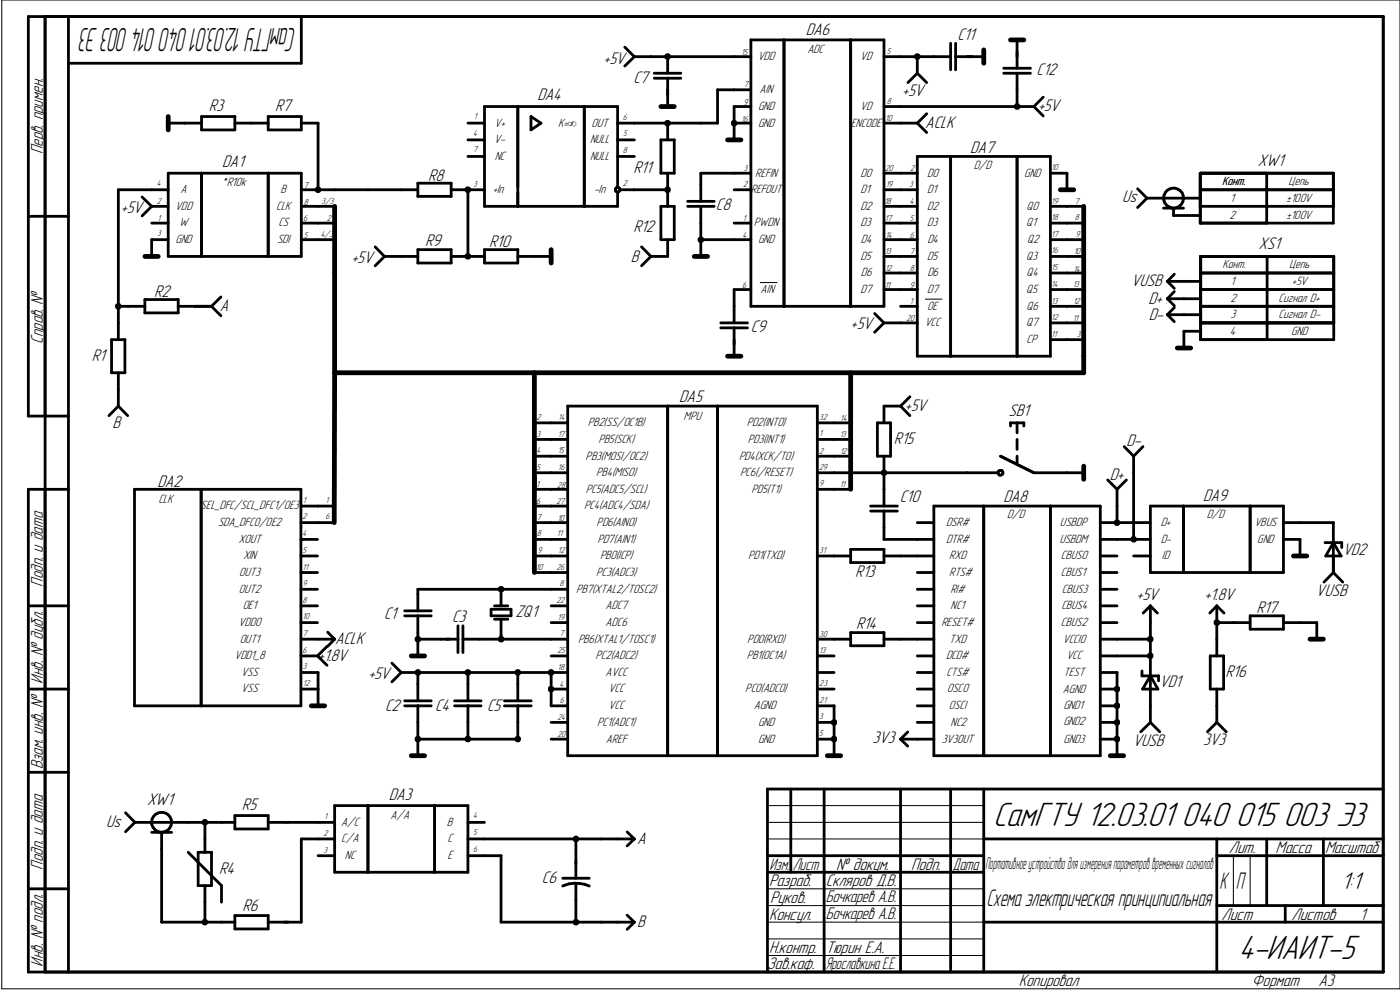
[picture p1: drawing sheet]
<svg xmlns="http://www.w3.org/2000/svg" width="297mm" height="210mm" viewBox="0 0 297 210" stroke-linecap="round" stroke-linejoin="round" font-family="sans-serif">
<g fill="none" stroke="#000" stroke-width=".59">
<path d="M9.6 3.5v202.7M14.5 3.5v202.7M63.9 3.5v9.9h-49.4M132.5 10l2.1 2M134.6 12h24.7M134.6 12l-2.1 2M138.8 16.6h5.6M138.8 15.5h5.6M141.6 12v3.5M141.6 16.6v6M159.3 19h-7.1v7.1h-21.2M159.3 8.5h28.2v56.5h-28.2z"/>
<path d="M166.3 8.5v56.5M180.5 8.5v56.5M187.5 12h14.2M194.6 12v3.5M194.6 15.5l2 2M194.6 15.5l-2 2M201.7 9.2v5.6M202.7 12h6M202.7 9.2v5.6M212.9 15.5h5.7M212.9 14.5h5.7M215.8 8.5v6"/>
<path d="M215.8 15.5v7.1M35.7 36.7h28.2v17.7h-28.2zM35.7 26.1h7.1M42.8 24.7h7v2.9h-7zM42.8 36.7v17.7M49.8 26.1h7.1M56.9 24.7h7v2.9h-7zM56.9 36.7v17.7M63.9 26.1h3.6v14.2M88.6 38.9h7.1v2.8h-7.1zM99.3 26.1h3.5M99.3 29.7h3.5"/>
<path d="M99.3 33.2h3.5M109.9 22.6v21.2M112.6 24.7l2.2 1.4-2.2 1.5zM124 22.6v21.2M131 39.8v-17.2h-28.2v21.2h28.2v-3M131 29.7h3.6M131 33.2h3.6M140.2 29.7h2.8v7h-2.8zM141.6 26.1v3.6M141.6 36.7v7.1M155.7 26.1h3.6M159.3 36.7h-10.6v6"/>
<path d="M159.3 22.6h-3.6v7.1M187.5 36.7h7.1M187.5 26.1h7.1M187.5 22.6h31.8M194.6 33.2h28.2v42.4h-28.2zM194.6 26.1l2 2M196.6 24.1l-2 2M201.7 33.2v42.4M215.8 33.2v42.4M219.3 22.6l2 2M221.3 20.6l-2 2M222.8 36.7h3.6v3.6"/>
<path d="M254.6 36.7h28.3v10.6h-28.3zM268.7 36.7v10.6M6 45.9h8.5M30.1 41.8l2.1 2M32.2 43.8h3.5M32.2 43.8l-2.1 2M32.2 47.3h3.5M35.7 40.3h-10.6v31.8M35.7 50.8h-3.5v3.6M63.9 40.3h24.7M63.9 43.8h7.1M63.9 50.8h7.1"/>
<path d="M63.9 47.3h7.1M79.6 52.4l2 2M81.6 54.4h7M81.6 54.4l-2 2M88.6 53h7.1v2.8h-7.1zM95.7 54.4h7.1M95.7 40.3h7.1M99.3 40.3v14.1M102.8 53h7.1v2.8h-7.1zM109.9 54.4h7M131.5 40.3h10.1M131.5 40.3l-.1-.3-.5-.2a.51 .51 0 0 0-.3 .3 .51 .51 0 0 0 .1 .5l.3 .2"/>
<path d="M131.5 40.3v.2l-.5 .3M136.1 52.4l2 2M138.1 54.4l-2 2M140.2 43.8h2.8v7h-2.8zM141.6 50.8v3.6h-3.5M145.9 43.8h5.6M145.9 42.7h5.6M148.7 50.8h10.6M148.7 43.8v10.6M155.7 40.3h3.6M155.7 47.3h3.6M187.5 54.4h7.1"/>
<path d="M187.5 40.3h7.1M187.5 43.8h7.1M187.5 50.8h7.1M187.5 47.3h7.1M187.5 57.9h7.1M222.8 54.4h7.1M222.8 43.8h7.1M222.8 50.8h7.1M222.8 47.3h7.1M222.8 57.9h7.1M241.3 40l2 2M243.3 42h11.3"/>
<path d="M243.3 42l-2 2M246.8 44.2h4.3M247.6 59.7h7.1M247.6 59.7l1.5 1.5M249 44.2v1.5h5.6M249.1 58.2l-1.5 1.5M254.6 40.3h28.3M254.6 43.8h28.3M254.7 54.4h28.3v17.7h-28.3zM254.7 57.9h28.3M268.8 54.4v17.7M23.7 72.1h2.8v7h-2.8z"/>
<path d="M25.1 65h5.6M25.1 79.1v7M30.7 63.5h7.1v2.9h-7.1zM37.8 65h7.1M44.9 65l2 2M46.9 63l-2 2M152.9 68.5h5.7M152.9 69.6h5.7M155.7 69.6v6M159.3 61.4h-3.6v7.1M185.5 66.5l2 2M187.5 61.4h7.1"/>
<path d="M187.5 68.5h7.1M187.5 68.5l-2 2M191.1 65h3.5M222.8 65h7.1M222.8 72.1h7.1M222.8 61.4h7.1M222.8 68.5h7.1M247.6 66.8h7.1M247.6 63.4h7.1M247.6 63.4l1.5 1.5M247.6 66.8l1.5 1.4M249.1 61.8l-1.5 1.6"/>
<path d="M249.1 65.2l-1.5 1.6M254.7 65h28.3M254.7 61.4h28.3M254.7 68.5h28.3M254.7 70.3h-3.5v3.5M14.5 88.3h-8.5v-84.8h287.5v202.7h-287.5v-102.4h8.5M25.1 86.1l2 2.1M25.1 86.1l-2 2.1M113.4 89.7h7M113.4 96.8h7M113.4 93.2h7M120.4 86.1h53v74.2h-53z"/>
<path d="M141.6 86.1v74.2M152.2 86.1v74.2M173.4 89.7h7.1M173.4 96.8h7.1M173.4 93.2h7.1M186.1 89.7h2.8v7.1h-2.8zM187.5 96.8v10.6M191.1 86.1h-3.6v3.6M191.1 86.1l1.9 2.1M193 84.2l-1.9 1.9M212.3 96.8l7 3.5h10.6M214.4 90.4v-.7h2.8v.7"/>
<path d="M215.8 89.7v2.1M215.8 93.2v2.1M215.8 96.8v1.7M238.5 94.7l2 2.1M240.5 96.8v17.6M242.5 94.7l-2 2.1M28.5 103.8h35.3v45.9h-35.3zM42.7 103.8v45.9M63.8 117.9h3.6M63.8 110.9h7.1M63.8 114.4h3.6M63.9 107.4h7.1"/>
<path d="M113.4 103.8h7M113.4 117.9h7M113.4 100.3h7M113.4 107.4h7M113.4 110.9h7M113.4 114.4h7M173.4 103.8h7.1M173.4 117.9h7.1M173.4 100.3h38.3M180.5 116.5h7v2.8h-7zM184.7 107.4h5.7M184.7 108.4h5.7"/>
<path d="M187.5 117.9h10.6M187.5 108.4v6h10.6M194.6 110.9h3.5M198.1 107.4h35.3v52.9h-35.3zM208.7 107.4v52.9M222.8 107.4v52.9M233.4 117.9h3.6M233.4 110.9h10.7M233.4 114.4h10.7M235 101.8l2 2M237 103.8v7.1M239 101.8l-2 2"/>
<path d="M240.5 117.9h3.6M244.1 107.4h28.2v14.1h-28.2zM251.1 107.4v14.1M265.2 107.4v14.1M272.3 110.9h10.6v10.6M272.3 114.4h3.5v3.5M281.1 115.1h3.5v1.1M282.9 115.1l1.6 2.8h-3.2zM6 128.5h8.5M63.8 128.5h3.6M63.8 132.1h3.6M63.8 125h3.6"/>
<path d="M63.8 121.5h3.6M63.8 139.1h3.6M63.9 135.6h7.1M67.4 139.1l2 2M69.4 137.1l-2 2M69.5 134.1l1.5 1.5M71 135.6l-1.5 1.5M85.9 130.6h5.6M85.9 129.6h5.6M88.6 135.6h8.6M88.6 130.6v8.5M97.2 132.8v5.6"/>
<path d="M98.2 135.6h22.2M98.2 132.8v5.6M104.2 129.2h4.2v1.4h-4.2zM104.9 128.5h2.8M104.9 131.4h2.8M106.3 125v3.5M106.3 131.4v4.2M113.4 121.5h7M116.9 128.5h3.5M116.9 132.1h3.5M116.9 139.1h3.5M120.4 125h-31.8v4.6"/>
<path d="M173.4 139.1h3.6M173.4 135.6h7.1M180.5 134.2h7v2.8h-7zM187.5 135.6h10.6M194.6 128.5h3.5M194.6 132.1h3.5M194.6 125h3.5M194.6 121.5h3.5M194.6 139.1h3.5M233.4 128.5h3.6M233.4 132.1h3.6M233.4 125h3.6"/>
<path d="M233.4 121.5h3.6M233.4 139.1h10.7M233.4 135.6h10.7M244.1 128.5v24.7M244.1 128.5l1.4 1.5M244.1 128.5l-1.6 1.5M256.8 139.1h2.8v7.1h-2.8zM258.1 128.5v10.6M258.1 132.1h7.1M258.1 128.5l1.6 1.5M258.1 128.5l-1.4 1.5M265.2 130.6h7.1v2.9h-7.1z"/>
<path d="M272.3 132.1h7.1v3.5M282.9 121.5l2 2M282.9 121.5l-2 2M6 146.2h8.5M63.9 146.2h3.6M63.9 142.7h3.6v7M83.1 140.7l2 2M85.1 142.7h35.3M85.1 142.7l-2 2M85.9 149.7h5.6M85.9 148.7h5.6M88.6 142.7v6"/>
<path d="M88.6 149.7v10.6M96.4 149.7h5.7M96.4 148.7h5.7M99.3 142.7v6M99.3 149.7v7.1M107 149.7h5.7M107 148.7h5.7M109.9 149.7v7.1h-21.3M109.9 142.7v6M116.9 146.2h3.5M116.9 156.8h3.5M116.9 153.2h3.5"/>
<path d="M116.9 142.7v7h3.5M173.4 146.2h3.6M173.4 156.8h3.6M173.4 153.2h3.6M173.4 149.7h3.6v10.6M173.4 142.7h3.6M191.1 156.8h7M191.1 156.8l1.5 1.5M192.6 155.3l-1.5 1.5M194.6 146.2h3.5M194.6 153.2h3.5M194.6 149.7h3.5"/>
<path d="M194.6 142.7h3.5M233.4 146.2h3.6M233.4 156.8h3.6M233.4 153.2h3.6M233.4 149.7h3.6M233.4 142.7h3.6v17.6M242.3 142.3v1.1h3.5v1M244.1 143.4l1.6 2.8h-3.3zM244.1 153.2l1.9 2M244.1 153.2l-2.1 2M258.1 146.2v7M258.1 153.2l2 2"/>
<path d="M258.1 153.2l-1.9 2M6 163.8h8.5M26.6 172.4l2 2.1M28.6 174.5h21.2M28.6 174.5l-2 1.9M32.2 176.6h4.2M34.3 176.6v19h15.5M43.5 174.5v6.3M49.8 173h7.1v2.9h-7.1zM56.9 174.5h14.1M71 170.9h28.3v14.1h-28.3zM71 178h-7.1v17.6h-7"/>
<path d="M78.1 170.9v14.1M92.2 170.9v14.1M99.3 178h35.3M99.3 174.5h3.5M122.2 178v8.3M133.1 176.5l1.5 1.5M134.6 178l-1.5 1.5M167.8 167.4v17.6M174.8 167.4v38.8M191.1 167.4v38.8M201.7 167.4v38.8M208.7 167.4v38.8"/>
<path d="M208.7 178h84.8M258.1 178v28.2M268.7 178v14.1M280.8 178v14.1M293.5 167.4h-130.7v38.8M6 188.6h8.5M39.9 180.8l7.1 7.1v3.5M42 180.8h2.9v7.1h-2.9zM43.5 187.9v7.7M49.8 194.2h7.1v2.9h-7.1zM67.5 181.5h3.5M99.3 181.5h7v14.1h28.3"/>
<path d="M119.4 186.3h5.6M119.4 188a6.9 6.9 0 0 1 5.6 0M122.2 187.4v8.2M133.1 194.1l1.5 1.5M134.6 195.6l-1.5 1.5M162.8 181.5h45.9M162.8 185h45.9M208.7 195.6h84.8M258.1 181.5h35.4M258.1 192.1h35.4M272.7 192.1v3.5"/>
<circle cx="249" cy="42" r="2.12"/>
<circle cx="212.2" cy="100.3" r=".54"/>
<circle cx="34.3" cy="174.4" r="2.12"/>
</g>
<g fill="none" stroke="#000" stroke-width=".21">
<path d="M.4 0h296.6v209.8h-296.6zM161.3 59.9h3.5M196.3 63.5h3.5M162.8 174.5h45.9M162.8 178h45.9M162.8 170.9h45.9M162.8 188.6h45.9M162.8 192.1h45.9M162.8 195.6h45.9M162.8 199.2h45.9M261.7 181.5v10.6M265.2 181.5v10.6"/>
<path d="M162.8 202.7h45.9"/>
</g>
<g fill="#000">
<path d="M140.9 11.3h1.4v1.4h-1.4zM193.9 11.3h1.4v1.4h-1.4zM66.8 39.5h1.4v1.5h-1.4zM98.6 39.5h1.3v1.5h-1.3zM140.9 39.5h1.4v1.5h-1.4zM140.9 25.4h1.4v1.4h-1.4zM155 25.4h1.5v1.4h-1.5zM215.1 21.9h1.4v1.4h-1.4zM98.6 53.7h1.3v1.4h-1.3zM148 50.2h1.4v1.4h-1.4zM24.4 64.3h1.4v1.4h-1.4zM186.8 99.6h1.5v1.4h-1.5z"/>
<path d="M236.3 110.2h1.4v1.4h-1.4zM239.8 113.7h1.4v1.4h-1.4zM88 134.9h1.4v1.4h-1.4zM105.6 124.3h1.4v1.4h-1.4zM105.6 134.9h1.4v1.4h-1.4zM243.3 138.4h1.4v1.4h-1.4zM243.3 134.9h1.4v1.4h-1.4zM257.5 131.4h1.4v1.4h-1.4zM88 141.9h1.4v1.5h-1.4zM88 156.1h1.4v1.4h-1.4zM98.6 141.9h1.3v1.5h-1.3zM98.6 156.1h1.3v1.4h-1.3z"/>
<path d="M109.1 141.9h1.4v1.5h-1.4zM109.1 156.1h1.4v1.4h-1.4zM116.2 141.9h1.4v1.5h-1.4zM116.2 145.5h1.4v1.4h-1.4zM176.2 156.1h1.4v1.4h-1.4zM176.2 152.6h1.4v1.4h-1.4zM236.3 156.1h1.4v1.4h-1.4zM236.3 152.6h1.4v1.4h-1.4zM236.3 149h1.4v1.4h-1.4zM236.3 145.5h1.4v1.4h-1.4zM42.8 173.7h1.4v1.4h-1.4zM121.5 177.2h1.4v1.5h-1.4z"/>
<path d="M42.8 194.9h1.4v1.4h-1.4zM121.5 194.9h1.4v1.4h-1.4z"/>
</g>
<g fill="none" stroke="#000" stroke-width="1">
<path d="M208.7 10.6v2.8M214.4 8.5h2.8M35.7 24.7v2.9M140.2 22.6h2.8M154.3 29.7h2.9M30.7 54.4h2.9M71 43.8v35.3M116.9 53v2.8M147.3 54.4h2.8M225 40.3h2.8M229.9 43.8v35.3h-158.9M71 79.1l-.1 31.8"/>
<path d="M113.4 79.1v42.4M154.3 75.6h2.9M180.5 79.1v24.7M249.8 73.8h2.8M229.9 98.9v2.8M274.4 117.9h2.8M87.2 139.1h2.9M277.9 135.6h2.9M66 149.7h2.9M87.2 160.3h2.9M175.5 160.3h2.9M235.5 160.3h2.9"/>
</g>
<g font-size="7.6">
<text x="210.7" y="175.2">СамГТУ 12.03.01 040 015 003 Э3</text>
<text x="262.8" y="203.4">4-ИАИТ-5</text>
</g>
<text font-size="7.3" x="62.9" y="6" transform="rotate(-180 62.9 6)">СамГТУ 12.03.01 040 014 003 Э3</text>
<text font-size="5.4" x="284.6" y="188.6">1:1</text>
<g font-size="5.2">
<text x="258.7" y="188.6">К</text>
<text x="262.2" y="188.6">П</text>
<text x="209.3" y="192.3">Схема электрическая принципиальная</text>
</g>
<g font-size="3.8">
<text x="170.9" y="7.5">DA6</text>
<text x="203.1" y="8.5">C11</text>
<text x="128" y="13.5">+5V</text>
<text x="134.4" y="17.6">C7</text>
<text x="219.9" y="15.8">C12</text>
<text x="44.3" y="23.6">R3</text>
<text x="58.4" y="23.6">R7</text>
<text x="114" y="21.3">DA4</text>
<text x="191.4" y="20.3">+5V</text>
<text x="220.2" y="23.6">+5V</text>
<text x="196.3" y="27.1">ACLK</text>
<text x="9.1" y="32.8" transform="rotate(-90 9.1 32.8)">Перв. примен.</text>
<text x="47.2" y="35.4">DA1</text>
<text x="205.8" y="32.4">DA7</text>
<text x="266.9" y="35.3">XW1</text>
<text x="90.8" y="38.3">R8</text>
<text x="134.4" y="36.7">R11</text>
<text x="25.6" y="45.3">+5V</text>
<text x="151.9" y="44.5">C8</text>
<text x="238" y="42.9">Us</text>
<text x="90.2" y="52.2">R9</text>
<text x="103.8" y="52.3">R10</text>
<text x="134.4" y="49.1">R12</text>
<text x="267" y="52.9">XS1</text>
<text x="74.5" y="55.7">+5V</text>
<text x="133.9" y="55.5">B</text>
<text x="32.7" y="62.9">R2</text>
<text x="46.7" y="66">A</text>
<text x="239.9" y="60.7">VUSB</text>
<text x="243.7" y="64.4">D+</text>
<text x="159.3" y="70.4">C9</text>
<text x="180.5" y="69.8">+5V</text>
<text x="243.7" y="67.9">D-</text>
<text x="9.1" y="73" transform="rotate(-90 9.1 73)">Справ. №</text>
<text x="19.5" y="76.6">R1</text>
<text x="144.1" y="85.2">DA5</text>
<text x="191.9" y="87.2">+5V</text>
<text x="214" y="88.4">SB1</text>
<text x="23.9" y="90.7">B</text>
<text x="189.7" y="94.2">R15</text>
<text x="239" y="94.7">D-</text>
<text x="235.4" y="101.7">D+</text>
<text x="33.4" y="103.3">DA2</text>
<text x="190.9" y="106.6">C10</text>
<text x="212.9" y="106.6">DA8</text>
<text x="255.3" y="106.3">DA9</text>
<text x="284.9" y="117.7">VD2</text>
<text x="9.1" y="124.4" transform="rotate(-90 9.1 124.4)">Подп. и дата</text>
<text x="181.4" y="122.5">R13</text>
<text x="81.5" y="131.4">C1</text>
<text x="95.9" y="131.9">C3</text>
<text x="109.4" y="130.9">ZQ1</text>
<text x="241.1" y="127.3">+5V</text>
<text x="255.5" y="127.3">+1.8V</text>
<text x="266.6" y="130">R17</text>
<text x="279.2" y="126.5">VUSB</text>
<text x="71.1" y="136.6">ACLK</text>
<text x="181.6" y="133.4">R14</text>
<text x="67.4" y="140.1">+1.8V</text>
<text x="260" y="143.7">R16</text>
<text x="9.1" y="145" transform="rotate(-90 9.1 145)">Инв. № дубл.</text>
<text x="78.1" y="144.1">+5V</text>
<text x="246" y="145.8">VD1</text>
<text x="81.7" y="150.8">C2</text>
<text x="92.3" y="150.8">C4</text>
<text x="103.3" y="150.8">C5</text>
<text x="185.1" y="157.7">3V3</text>
<text x="240.3" y="158.2">VUSB</text>
<text x="255.3" y="158.1">3V3</text>
<text x="9.1" y="163.2" transform="rotate(-90 9.1 163.2)">Взам. инв. №</text>
<text x="31.2" y="170.8">XW1</text>
<text x="51.3" y="171.9">R5</text>
<text x="82.5" y="169.8">DA3</text>
<text x="22.5" y="175.4">Us</text>
<text x="135.2" y="179">A</text>
<text x="9.1" y="184.5" transform="rotate(-90 9.1 184.5)">Подп. и дата</text>
<text x="46.5" y="185.3">R4</text>
<text x="177.4" y="184.5">№ докум.</text>
<text x="193.3" y="184.5">Подп.</text>
<text x="260.7" y="181">Лит.</text>
<text x="270.6" y="181">Масса</text>
<text x="281.1" y="181">Масштаб</text>
<text x="115" y="187.3">C6</text>
<text x="163.2" y="188">Разраб.</text>
<text x="163.4" y="191.6">Руков.</text>
<text x="175.2" y="188">Скляров Д.В.</text>
<text x="51.4" y="193.3">R6</text>
<text x="135.2" y="196.6">B</text>
<text x="163.2" y="195.1">Консул.</text>
<text x="259.1" y="195.1">Лист</text>
<text x="274" y="195.1">Листов</text>
<text x="288.5" y="195.1">1</text>
<text x="163.2" y="202.2">Н.контр.</text>
<text x="175.2" y="202.1">Тюрин Е.А.</text>
<text x="9.1" y="205.1" transform="rotate(-90 9.1 205.1)">Инв. № подл.</text>
<text x="162.8" y="205.6">Зав.каф.</text>
<text x="216.2" y="209.3">Копировал</text>
<text x="265.5" y="209.3">Формат</text>
<text x="279.7" y="209.3">A3</text>
</g>
<g font-size="3.7">
<text x="163.2" y="184.5">Изм. Лист</text>
<text x="202.1" y="184.5">Дата</text>
<text x="175.2" y="191.4">Бочкарев А.В.</text>
<text x="175.2" y="194.9">Бочкарев А.В.</text>
<text x="175.2" y="205.6">Ярославкина Е.Е.</text>
</g>
<text font-size="3.6" x="209" y="184.4">Портативное устройство для измерения параметров временных сигналов</text>
<g font-size="2.7">
<text x="171.3" y="11.3">ADC</text>
<text x="160.7" y="12.7">VDD</text>
<text x="182.5" y="12.7">VD</text>
<text x="160.8" y="23.3">GND</text>
<text x="161.1" y="19.8">AIN</text>
<text x="182.5" y="23.3">VD</text>
<text x="104.9" y="26.8">V+</text>
<text x="118.4" y="26.9">K=∞</text>
<text x="125.5" y="26.8">OUT</text>
<text x="160.8" y="26.8">GND</text>
<text x="180.5" y="26.8">ENCODE</text>
<text x="104.9" y="30.4">V-</text>
<text x="104.9" y="33.9">NC</text>
<text x="125.2" y="30.4">NULL</text>
<text x="125.2" y="33.9">NULL</text>
<text x="206.6" y="35.9">D/D</text>
<text x="38.3" y="41">A</text>
<text x="46.9" y="39.5">*R10k</text>
<text x="59.5" y="41">B</text>
<text x="104.5" y="41">+In</text>
<text x="126" y="41">-In</text>
<text x="159.3" y="41">REFOUT</text>
<text x="160.2" y="37.5">REFIN</text>
<text x="182.5" y="37.5">D0</text>
<text x="182.5" y="41">D1</text>
<text x="196.7" y="37.5">D0</text>
<text x="196.7" y="41">D1</text>
<text x="217.3" y="37.5">GND</text>
<text x="259.3" y="39.3">Конт.</text>
<text x="273.4" y="39.2">Цепь</text>
<text x="37.2" y="44.5">VDD</text>
<text x="58.6" y="44.5">CLK</text>
<text x="182.5" y="44.5">D2</text>
<text x="196.7" y="44.5">D2</text>
<text x="217.8" y="44.5">Q0</text>
<text x="260.8" y="46.4">2</text>
<text x="261" y="42.8">1</text>
<text x="272.8" y="46.4">±100V</text>
<text x="272.9" y="42.8">±100V</text>
<text x="37.2" y="51.6">GND</text>
<text x="38" y="48">W</text>
<text x="58.8" y="51.6">SDI</text>
<text x="59.1" y="48">CS</text>
<text x="159.9" y="48">PWDN</text>
<text x="160.8" y="51.6">GND</text>
<text x="182.5" y="48">D3</text>
<text x="182.6" y="51.6">D4</text>
<text x="196.7" y="48">D3</text>
<text x="196.8" y="51.6">D4</text>
<text x="217.7" y="48">Q1</text>
<text x="217.9" y="51.6">Q2</text>
<text x="182.5" y="55.1">D5</text>
<text x="182.6" y="58.6">D6</text>
<text x="196.7" y="55.1">D5</text>
<text x="196.8" y="58.6">D6</text>
<text x="217.7" y="55.1">Q3</text>
<text x="217.8" y="58.6">Q4</text>
<text x="259.4" y="56.9">Конт.</text>
<text x="273.5" y="56.9">Цепь</text>
<text x="161.4" y="62.1">AIN</text>
<text x="182.5" y="62.1">D7</text>
<text x="196.7" y="62.1">D7</text>
<text x="196.7" y="65.7">OE</text>
<text x="217.7" y="62.1">Q5</text>
<text x="217.8" y="65.7">Q6</text>
<text x="261.1" y="60.4">1</text>
<text x="261.1" y="64.1">2</text>
<text x="271.2" y="64.1">Сигнал D+</text>
<text x="274.1" y="60.4">+5V</text>
<text x="196.2" y="69.2">VCC</text>
<text x="217.7" y="69.2">Q7</text>
<text x="260.9" y="71">4</text>
<text x="261.1" y="67.5">3</text>
<text x="271.2" y="67.5">Сигнал D-</text>
<text x="273.9" y="71">GND</text>
<text x="217.8" y="72.8">CP</text>
<text x="145" y="89">MPU</text>
<text x="124.7" y="90.4">PB2(SS/OC1B)</text>
<text x="127" y="93.9">PB5(SCK)</text>
<text x="158.4" y="90.4">PD2(INT0)</text>
<text x="158.7" y="93.9">PD3(INT1)</text>
<text x="124.2" y="97.5">PB3(MOSI/OC2)</text>
<text x="126.5" y="101">PB4(MISO)</text>
<text x="156.8" y="97.5">PD4(XCK/T0)</text>
<text x="157" y="101">PC6(/RESET)</text>
<text x="33.6" y="106.7">CLK</text>
<text x="124.3" y="104.5">PC5(ADC5/SCL)</text>
<text x="159.4" y="104.5">PD5(T1)</text>
<text x="42.5" y="108.1">SEL_DFC/SCL_DFC1/OE3</text>
<text x="46.3" y="111.6">SDA_DFC0/OE2</text>
<text x="123.9" y="108.1">PC4(ADC4/SDA)</text>
<text x="126.6" y="111.6">PD6(AIN0)</text>
<text x="200.7" y="111.6">DSR#</text>
<text x="213.7" y="110">D/D</text>
<text x="224.9" y="111.7">USBDP</text>
<text x="246.3" y="111.6">D+</text>
<text x="256" y="109.9">D/D</text>
<text x="266.1" y="111.6">VBUS</text>
<text x="50.6" y="115.1">XOUT</text>
<text x="51.6" y="118.7">XIN</text>
<text x="126.7" y="115.1">PD7(AIN1)</text>
<text x="127.3" y="118.7">PB0(ICP)</text>
<text x="158.8" y="118.7">PD1(TXD)</text>
<text x="200.7" y="115.1">DTR#</text>
<text x="201.3" y="118.7">RXD</text>
<text x="224.7" y="115.1">USBDM</text>
<text x="225.1" y="118.7">CBUS0</text>
<text x="246.3" y="115.1">D-</text>
<text x="246.5" y="118.7">ID</text>
<text x="266.7" y="115.1">GND</text>
<text x="50.7" y="125.7">OUT2</text>
<text x="50.8" y="122.2">OUT3</text>
<text x="122.3" y="125.7">PB7(XTAL2/TOSC2)</text>
<text x="126.5" y="122.2">PC3(ADC3)</text>
<text x="201.3" y="122.2">RTS#</text>
<text x="201.6" y="125.7">RI#</text>
<text x="225.1" y="122.2">CBUS1</text>
<text x="225.3" y="125.8">CBUS3</text>
<text x="51.5" y="129.2">OE1</text>
<text x="128.5" y="129.2">ADC7</text>
<text x="201.7" y="129.2">NC1</text>
<text x="225.2" y="129.2">CBUS4</text>
<text x="50.6" y="132.8">VDDO</text>
<text x="50.9" y="136.3">OUT1</text>
<text x="122.6" y="136.3">PB6(XTAL1/TOSC1)</text>
<text x="128.5" y="132.8">ADC6</text>
<text x="158.5" y="136.3">PD0(RXD)</text>
<text x="199.7" y="132.8">RESET#</text>
<text x="201.3" y="136.3">TXD</text>
<text x="225.1" y="132.8">CBUS2</text>
<text x="225.5" y="136.3">VCCIO</text>
<text x="49.7" y="139.9">VDD1_8</text>
<text x="51.2" y="143.4">VSS</text>
<text x="126.4" y="139.9">PC2(ADC2)</text>
<text x="128.5" y="143.4">AVCC</text>
<text x="158.4" y="139.9">PB1(OC1A)</text>
<text x="200.7" y="139.9">DCD#</text>
<text x="200.8" y="143.4">CTS#</text>
<text x="225.6" y="143.4">TEST</text>
<text x="226.2" y="139.9">VCC</text>
<text x="51.2" y="146.9">VSS</text>
<text x="129.1" y="146.9">VCC</text>
<text x="158.1" y="146.9">PC0(ADC0)</text>
<text x="200.9" y="146.9">OSCO</text>
<text x="225.5" y="146.9">AGND</text>
<text x="126.7" y="154">PC1(ADC1)</text>
<text x="129.1" y="150.5">VCC</text>
<text x="159.9" y="150.5">AGND</text>
<text x="160.8" y="154">GND</text>
<text x="201.3" y="150.5">OSCI</text>
<text x="201.7" y="154">NC2</text>
<text x="225.6" y="153.9">GND2</text>
<text x="225.6" y="150.4">GND1</text>
<text x="128.5" y="157.5">AREF</text>
<text x="160.8" y="157.5">GND</text>
<text x="199.8" y="157.5">3V3OUT</text>
<text x="225.6" y="157.5">GND3</text>
<text x="82.8" y="173.7">A/А</text>
<text x="72.4" y="175.2">A/C</text>
<text x="72.4" y="178.7">C/A</text>
<text x="94.8" y="175.2">B</text>
<text x="94.9" y="178.7">C</text>
<text x="73.2" y="182.2">NC</text>
<text x="94.9" y="182.2">E</text>
</g>
<g font-size="1.9">
<text x="157.2" y="11.6">15</text>
<text x="188.2" y="11.5">5</text>
<text x="157.7" y="22.2">9</text>
<text x="157.8" y="18.5">7</text>
<text x="188.2" y="22">8</text>
<text x="100.4" y="29">4</text>
<text x="100.5" y="25.2">1</text>
<text x="132.2" y="25.4">6</text>
<text x="132.2" y="28.9">5</text>
<text x="157.3" y="25.8">16</text>
<text x="187.8" y="25.7">10</text>
<text x="100.4" y="32.3">7</text>
<text x="132.2" y="32.4">8</text>
<text x="33.3" y="39.5">4</text>
<text x="64.4" y="39.8">7</text>
<text x="100.4" y="39.6">3</text>
<text x="132.2" y="39.5">2</text>
<text x="157.6" y="39.8">2</text>
<text x="157.7" y="36.3">3</text>
<text x="187.8" y="36.4">20</text>
<text x="187.9" y="39.8">19</text>
<text x="192.9" y="39.8">3</text>
<text x="193.1" y="36.4">2</text>
<text x="223" y="36.1">10</text>
<text x="33.3" y="43.3">2</text>
<text x="33.4" y="46.8">1</text>
<text x="64.3" y="46.8">6</text>
<text x="64.4" y="43.4">8</text>
<text x="68.2" y="43.3">3/3</text>
<text x="69.3" y="46.9">2</text>
<text x="157.6" y="46.9">1</text>
<text x="187.6" y="43.3">18</text>
<text x="187.7" y="46.8">17</text>
<text x="193" y="43.3">4</text>
<text x="193" y="46.9">5</text>
<text x="223" y="43.2">19</text>
<text x="223" y="46.7">18</text>
<text x="228" y="43.2">7</text>
<text x="228" y="46.7">8</text>
<text x="33.4" y="50.1">3</text>
<text x="64.4" y="50.4">5</text>
<text x="68.1" y="50.3">4/3</text>
<text x="157.5" y="50.5">4</text>
<text x="187.7" y="53.9">13</text>
<text x="187.8" y="50.5">14</text>
<text x="193" y="50.5">6</text>
<text x="193" y="54">7</text>
<text x="223" y="50.2">17</text>
<text x="223" y="53.8">16</text>
<text x="227.8" y="53.9">10</text>
<text x="228.2" y="50.2">9</text>
<text x="187.8" y="57.5">12</text>
<text x="193" y="57.5">8</text>
<text x="223" y="57.3">15</text>
<text x="227.7" y="57.6">14</text>
<text x="157.5" y="61">6</text>
<text x="187.7" y="61">11</text>
<text x="193" y="61">9</text>
<text x="193" y="64.6">1</text>
<text x="223" y="60.8">14</text>
<text x="223" y="64.4">13</text>
<text x="227.6" y="61">13</text>
<text x="227.7" y="64.6">12</text>
<text x="192.3" y="68.1">20</text>
<text x="223" y="67.9">12</text>
<text x="223" y="71.5">11</text>
<text x="227.6" y="68">11</text>
<text x="228.4" y="71.5">3</text>
<text x="113.8" y="89.1">2</text>
<text x="118.4" y="89.2">14</text>
<text x="173.8" y="89.1">32</text>
<text x="178.3" y="89.4">14</text>
<text x="113.8" y="92.6">3</text>
<text x="118.3" y="92.8">17</text>
<text x="173.8" y="92.6">1</text>
<text x="178.1" y="92.8">13</text>
<text x="113.8" y="96.1">4</text>
<text x="113.8" y="99.8">5</text>
<text x="118.3" y="96.2">15</text>
<text x="118.4" y="99.7">16</text>
<text x="173.8" y="99.6">29</text>
<text x="173.8" y="96.3">2</text>
<text x="178.2" y="96.4">12</text>
<text x="64.3" y="106.7">1</text>
<text x="69" y="106.7">1</text>
<text x="113.7" y="103.2">1</text>
<text x="113.7" y="106.8">6</text>
<text x="118.1" y="106.9">27</text>
<text x="118.2" y="103.4">28</text>
<text x="173.8" y="103.1">9</text>
<text x="178.1" y="103.3">11</text>
<text x="64.2" y="110.2">2</text>
<text x="64.2" y="113.7">4</text>
<text x="69.1" y="110.2">6</text>
<text x="113.9" y="110.3">7</text>
<text x="113.9" y="113.7">8</text>
<text x="118.2" y="113.6">11</text>
<text x="118.3" y="110.4">10</text>
<text x="64.2" y="117.3">5</text>
<text x="114" y="117.3">9</text>
<text x="118.4" y="117.3">12</text>
<text x="173.8" y="117.4">31</text>
<text x="64.2" y="120.8">11</text>
<text x="64.2" y="124.3">9</text>
<text x="113.7" y="121">10</text>
<text x="118.1" y="120.9">26</text>
<text x="118.7" y="124.4">8</text>
<text x="64.2" y="127.8">8</text>
<text x="64.2" y="131.4">10</text>
<text x="118.1" y="128">22</text>
<text x="118.3" y="131.6">19</text>
<text x="64.3" y="134.9">7</text>
<text x="118.7" y="134.9">7</text>
<text x="173.8" y="135">30</text>
<text x="64.2" y="138.5">6</text>
<text x="64.3" y="142">3</text>
<text x="118.3" y="138.6">25</text>
<text x="118.3" y="142.1">18</text>
<text x="173.8" y="138.6">13</text>
<text x="64.3" y="145.5">12</text>
<text x="118.7" y="145.7">4</text>
<text x="118.7" y="149.2">6</text>
<text x="173.8" y="145.5">23</text>
<text x="173.8" y="149.1">21</text>
<text x="118.3" y="152.7">24</text>
<text x="173.8" y="152.6">3</text>
<text x="118.3" y="156.4">20</text>
<text x="173.8" y="156.1">5</text>
<text x="68.7" y="173.7">1</text>
<text x="100.4" y="173.6">4</text>
<text x="68.6" y="177.2">2</text>
<text x="100.4" y="177.1">5</text>
<text x="68.7" y="180.9">3</text>
<text x="100.4" y="180.7">6</text>
</g>
</svg>
